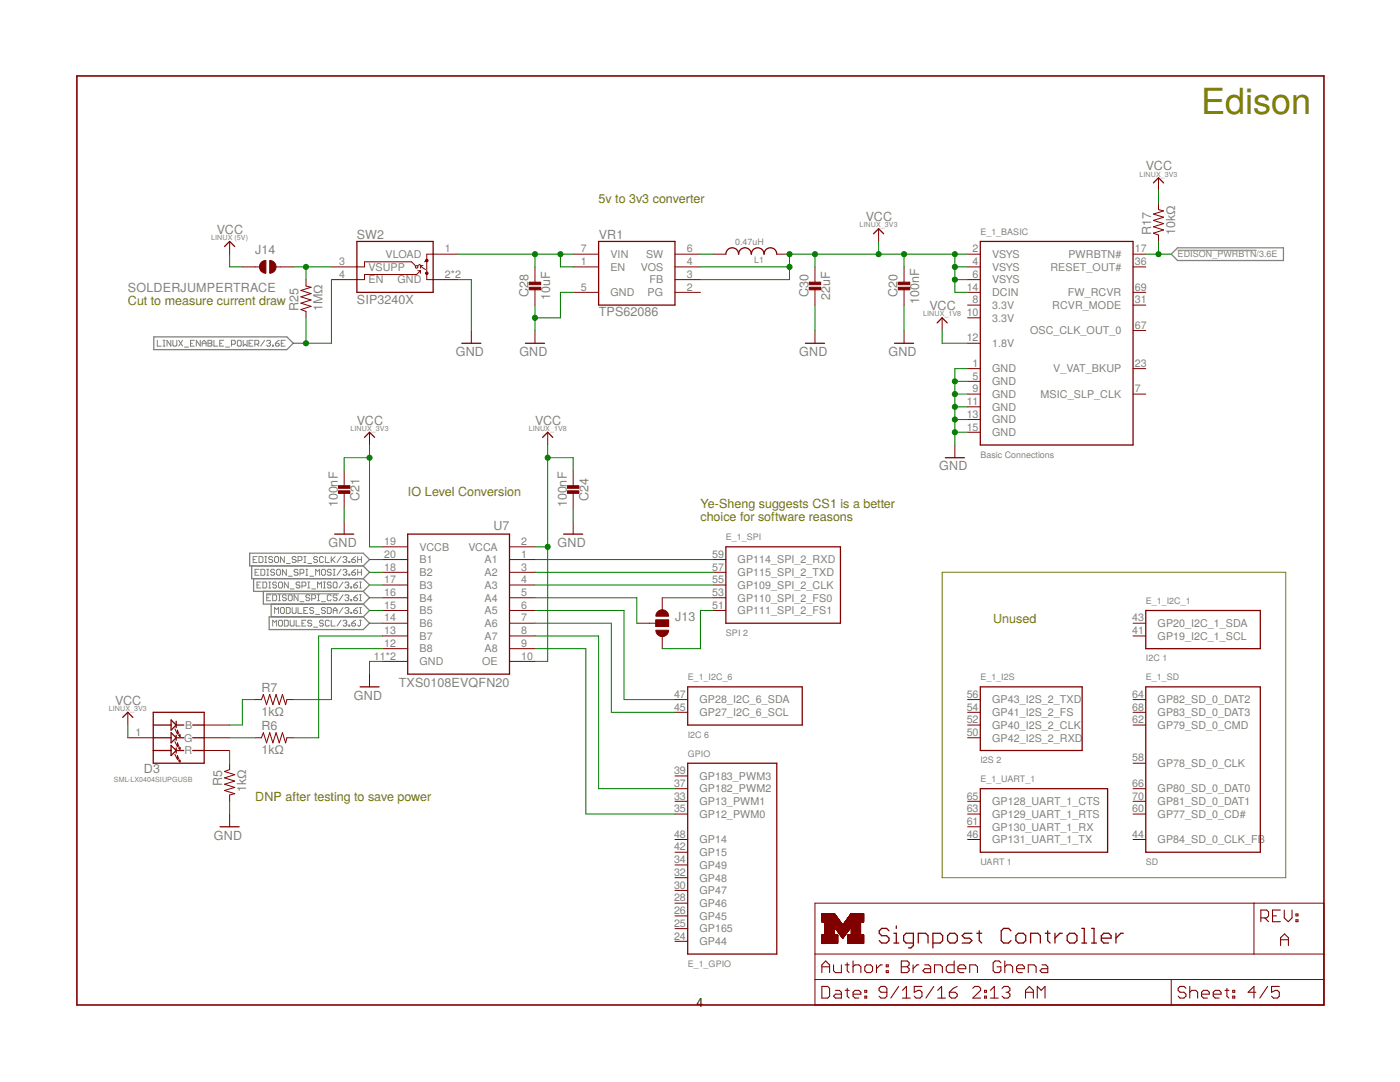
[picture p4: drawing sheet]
<svg xmlns="http://www.w3.org/2000/svg" width="279mm" height="216mm" viewBox="0 0 279 216" stroke-linecap="round" stroke-linejoin="round" font-family="sans-serif">
<path d="M188 114.2h68.6v60.9h-68.6z" fill="none" stroke="#808000" stroke-width=".2"/>
<path d="M233.7 50.7l1.3-1.3h21.1v2.6h-21.1zM30.7 67.2h26.6l1.2 1.3-1.2 1.3h-26.6zM49.8 110.4h22.7l1.2 1.3-1.2 1.2h-22.7zM50.2 112.9v2.6h22.3M50.6 115.5v2.5h21.9M52.6 118v2.5h19.9M72.5 112.9l1.2 1.3-1.2 1.3M72.5 118l1.2 1.3-1.2 1.2M72.5 115.5l1.2 1.2-1.2 1.3M53.7 123.1h18.8l1.2 1.3-1.2 1.2h-18.8zM54.1 120.5v2.6M72.5 120.5l1.2 1.3-1.2 1.3" fill="none" stroke="#808080" stroke-width=".25"/>
<g fill="none" stroke="#808080" stroke-width=".2">
<path d="M235 49.9h15.8M31.4 67.9v1.2h.8M32.6 69.1h.3M32.6 67.9h.3M32.7 67.9v1.2M34.1 67.9v1.2l-.8-1.2v1.2M34.5 67.9v1l.2 .2h.4l.2-.2v-1M35.7 67.9l.7 1.2M36.4 67.9l-.7 1.2M36.8 69.3h.8M38 68.5h.4M38.8 67.9h-.8v1.2h.8"/>
<path d="M40 67.9v1.2l-.8-1.2v1.2M40.3 68.5h.8M40.3 69.1v-.8l.4-.4 .4 .4v.8M41.5 67.9h.6l.2 .2-.2 .4 .2 .4-.2 .2h-.6zM41.5 68.5h.6M42.7 67.9v1.2h.8M43.9 68.5h.3M44.6 67.9h-.7v1.2h.7M45 69.3h.8M46.2 68.7h.6l.2-.2v-.4l-.2-.2h-.6v1.2M47.4 68.1l.2-.2h.3l.2 .2v.8l-.2 .2h-.3l-.2-.2zM48.5 67.9v1.2l.4-.4 .4 .4v-1.2"/>
<path d="M49.7 68.5h.4M50.5 67.9h-.8v1.2h.8M50.9 68.7h.6l.1-.2v-.4l-.1-.2h-.6v1.2M51.3 68.7l.3 .4M52.8 67.9l-.8 1.2M53.2 68.1l.2-.2h.4l.2 .2-.2 .4M53.6 68.5h.2M53.8 68.5l.2 .2-.2 .4h-.4l-.2-.2M54.4 68.9h.2v.2h-.2zM55 68.5h.5l.2 .4-.2 .2h-.3l-.2-.2zM55.7 67.9l-.7 .6M56.1 68.5h.4"/>
<path d="M56.9 67.9h-.8v1.2h.8M50.5 111.7h.4M50.9 114.2h.4M51.3 111.1h-.8v1.1h.8M51.3 116.7h.4M51.7 113.6h-.8v1.2h.8M51.7 111.1h.6l.2 .2v.7l-.2 .2h-.6zM52.1 113.6h.6l.2 .2v.8l-.2 .2h-.6zM52.1 116.1h-.8v1.2h.8M52.5 116.1h.5l.2 .3v.7l-.2 .2h-.5zM52.9 111.1h.3M52.9 112.2h.3"/>
<path d="M53 111.1v1.1M53.2 118.5h14.4M53.2 113.6h.4M53.2 114.8h.4M53.2 119.3h.4M53.4 113.6v1.2M53.6 116.1h.4M53.6 117.3h.4M53.8 116.1v1.2M54 118.7h-.8v1.2h.8M54.4 118.7h.6l.2 .2v.8l-.2 .2h-.6zM54.4 111.3l-.2-.2h-.4l-.2 .4 .2 .2h.4l.2 .3-.2 .2h-.4l-.2-.2"/>
<path d="M54.8 113.8l-.2-.2h-.4l-.2 .2 .2 .4h.4l.2 .2-.2 .4h-.4l-.2-.2M55 111.1h.4l.2 .2v.7l-.2 .2h-.4l-.2-.2v-.7zM55.2 116.4l-.2-.3h-.4l-.2 .4 .2 .2h.4l.2 .4-.2 .2h-.4l-.2-.2M55.4 113.6h.4l.2 .2v.8l-.2 .2h-.4l-.2-.2v-.8zM55.6 118.7h.4M55.6 119.9h.4M55.8 116.1h.4l.2 .3v.7l-.2 .2h-.4l-.2-.2v-.7zM55.8 118.7v1.2M56.7 111.1v1.1l-.7-1.1v1.1M57.1 113.6v1.2l-.7-1.2v1.2M57.1 118.9l-.2-.2h-.3l-.2 .4 .2 .2h.3l.2 .4-.2 .2h-.3l-.2-.2M57.1 112.4h.8"/>
<path d="M57.5 115h.8M57.5 116.1v1.2l-.8-1.2v1.2M57.7 118.7h.4l.2 .2v.8l-.2 .2h-.4l-.2-.2v-.8zM57.9 117.5h.8M59.1 111.3l-.2-.2h-.4l-.2 .4 .2 .2h.4l.2 .3-.2 .2h-.4l-.2-.2M59.5 113.8l-.2-.2h-.4l-.2 .2 .2 .4h.4l.2 .2-.2 .4h-.4l-.2-.2M59.5 118.7v1.2l-.8-1.2v1.2M59.5 111.8h.6l.2-.1v-.4l-.2-.2h-.6v1.1M59.9 116.4l-.2-.3h-.4l-.2 .4 .2 .2h.4l.2 .4-.2 .2h-.4l-.2-.2M59.9 114.4h.6l.1-.2v-.4l-.1-.2h-.6v1.2M60.3 116.9h.6l.1-.2v-.3l-.1-.3h-.6v1.2M60.6 111.1h.4"/>
<path d="M60.6 112.2h.4M60.9 111.1v1.1M61 113.6h.4M61 114.8h.4M61.2 113.6v1.2M61.4 112.4h.8M61.4 116.1h.4M61.4 117.3h.4M61.6 116.1v1.2M61.8 115h.8M61.8 118.9l-.2-.2h-.4l-.2 .4 .2 .2h.4l.2 .4-.2 .2h-.4l-.2-.2M62.2 119.5h.6l.2-.2v-.4l-.2-.2h-.6v1.2"/>
<path d="M62.2 117.5h.8M63 114.8v-1.2l.4 .4 .4-.4v1.2M63.4 117.3v-1.2l.4 .4 .4-.4v1.2M63.4 111.3l-.2-.2h-.4l-.2 .2 .2 .4h.4l.2 .1-.2 .4h-.4l-.2-.2M63.4 118.7h.4M63.4 119.9h.4M63.6 118.7v1.2M64.3 113.6h.4l.2 .2v.8l-.2 .2h-.4l-.1-.2v-.8zM64.5 111.3l-.2-.2h-.3l-.2 .2v.7l.2 .2h.3l.2-.2M64.5 116.1h.4M64.5 117.3h.4M64.7 116.1v1.2"/>
<path d="M64.9 111.1v1.1h.8M66.1 113.8l-.2-.2h-.4l-.2 .4 .2 .2h.4l.2 .4-.2 .2h-.4l-.2-.2M66.1 116.4l-.2-.3h-.4l-.2 .4 .2 .2h.4l.2 .4-.2 .2h-.4l-.2-.2M66.1 118.9l-.2-.2h-.4l-.2 .2v.8l.2 .2h.4l.2-.2M66.1 111.1v1.1M66.3 111.7l.6 .5M66.5 113.6h.4M66.5 114.8h.4M66.7 113.6v1.2M66.7 116.1h.4l.2 .3v.7l-.2 .2h-.4l-.2-.2v-.7zM66.9 111.1l-.8 .7M67.3 118.9l-.2-.2h-.4l-.2 .4 .2 .2h.4l.2 .4-.2 .2h-.4l-.2-.2"/>
<path d="M68.1 113.6l-.8 1.2M68.1 111.1l-.8 1.1M68.5 113.8l.1-.2h.4l.2 .2-.2 .4M68.5 111.3l.1-.2h.4l.2 .2-.2 .4M68.5 118.7l-.8 1.2M68.5 116.1l-.8 1.2M68.8 114.2h.2M68.8 116.4l.2-.3h.4l.2 .3-.2 .3M68.8 118.9l.2-.2h.4l.2 .2-.2 .4M68.8 111.7h.2M69 114.2l.2 .2-.2 .4h-.4l-.1-.2M69 111.7l.2 .1-.2 .4h-.4l-.1-.2"/>
<path d="M69.2 119.3h.2M69.2 116.7h.2M69.4 116.7l.2 .2-.2 .4h-.4l-.2-.2M69.4 119.3l.2 .2-.2 .4h-.4l-.2-.2M69.6 114.6h.2v.2h-.2zM69.6 112h.2v.2h-.2zM70 117.1h.2v.2h-.2zM70 119.7h.2v.2h-.2zM70.2 114.2h.6l.2 .4-.2 .2h-.4l-.2-.2zM70.2 111.7h.6l.2 .3-.2 .2h-.4l-.2-.2zM70.6 116.7h.6l.2 .4-.2 .2h-.4l-.2-.2zM70.6 119.3h.6l.2 .4-.2 .2h-.4l-.2-.2z"/>
<path d="M71 113.6l-.8 .6M71 111.1l-.8 .6M71.4 114.2h.7M71.4 111.1v1.1M71.4 113.6v1.2M71.4 118.7l-.8 .6M71.4 111.7h.7M71.4 116.1l-.8 .6M71.8 118.7h.3M71.8 119.9h.3M71.8 116.1h.3M71.8 117.3h.3"/>
<path d="M71.9 116.1v1.2M71.9 118.7v1.2M72.1 111.1v1.1M72.1 113.6v1.2M54.4 124.9v-1.1l.4 .4 .4-.4v1.1M54.8 122.4v-1.2l.4 .4 .4-.4v1.2M55.6 124l.2-.2h.4l.2 .2v.7l-.2 .2h-.4l-.2-.2zM56 121.4l.2-.2h.4l.1 .2v.8l-.1 .2h-.4l-.2-.2zM56.7 123.8h.6l.2 .2v.7l-.2 .2h-.6zM57.1 121.2h.6l.2 .2v.8l-.2 .2h-.6zM57.9 123.8v.9l.2 .2h.4l.2-.2v-.9M58.3 121.2v1l.2 .2h.4l.2-.2v-1"/>
<path d="M59.1 123.8v1.1h.8M59.5 121.2v1.2h.8M59.9 120.1h.7M60.3 124.4h.3M60.6 121.8h.4M61 123.8h-.7v1.1h.7M61.4 121.2h-.8v1.2h.8M62.2 124l-.2-.2h-.4l-.2 .2 .2 .4h.4l.2 .1-.2 .4h-.4l-.2-.2M62.6 121.4l-.2-.2h-.4l-.2 .2 .2 .4h.4l.2 .2-.2 .4h-.4l-.2-.2M62.6 125.1h.8M63 122.6h.8M64.2 120.1h.7"/>
<path d="M64.5 124l-.2-.2h-.3l-.2 .2 .2 .4h.3l.2 .1-.2 .4h-.3l-.2-.2M64.9 121.4l-.2-.2h-.4l-.1 .2 .1 .4h.4l.2 .2-.2 .4h-.4l-.1-.2M65.3 121.2h.6l.2 .2v.8l-.2 .2h-.6zM65.7 124l-.2-.2h-.4l-.2 .2v.7l.2 .2h.4l.2-.2M66.1 123.8v1.1h.8M66.5 121.8h.8M66.5 122.4v-.8l.4-.4 .4 .4v.8M68.1 123.8l-.8 1.1M68.5 124l.1-.2h.4l.2 .2-.2 .4M68.5 121.2l-.8 1.2M68.8 121.4l.2-.2h.4l.2 .2-.2 .4M68.8 124.4h.2"/>
<path d="M69 124.4l.2 .1-.2 .4h-.4l-.1-.2M69.2 121.8h.2M69.4 121.8l.2 .2-.2 .4h-.4l-.2-.2M69.6 124.7h.2v.2h-.2zM70 122.2h.2v.2h-.2zM70.2 124.4h.6l.2 .3-.2 .2h-.4l-.2-.2zM70.6 121.8h.6l.2 .4-.2 .2h-.4l-.2-.2zM71 123.8l-.8 .6M71.4 121.2l-.8 .6M71.8 121.2h.3M71.8 122.4h.3M71.8 123.8h.3"/>
<path d="M71.9 121.2v1.2M71.9 123.8v.9l-.1 .2-.4-.2"/>
</g>
<path d="M15.3 15.2h248.9v185.3h-248.9z" fill="none" stroke="#800000" stroke-width=".32"/>
<g fill="none" stroke="#800000" stroke-width=".2">
<path d="M231.2 35.5v2.5M45.8 48.2v2.5M48.4 53.3h3.4M55.1 53.3h3.4M61.1 55.8v1.3l1 .2-2.1 .7 2.1 .6-2.1 .6 2.1 .7-2.1 .6 2.1 .6-2.1 .7 1.1 .3v1.3M82.9 53l-.8-.8h-9.4v1.1h-6.6M83.4 54h.5M83.9 52.7l-.5 .3M83.9 53l1 .8M83.9 54l-.8 .8h-10.4v1h-6.6M83.9 53v.5M83.9 54v.5"/>
<path d="M83.9 53h.5M85.2 54.8v1h6.3M85.2 52l-.5 .2M91.5 50.7h-6.3v3.6M106.8 53.3v3M106.8 57.6v3.3M114.4 50.7h5.1M114.4 53.3h5.1M114.4 58.3h5.1M134.7 50.7h5.1M134.7 53.3h5.1M134.7 55.8h5.1"/>
<path d="M134.7 58.3h5.1M142.3 50.7h2.6M155 50.7h2.6M162.6 53.3v3M162.6 57.6v3.3M175.3 45.6v2.6M180.4 53.3v3M180.4 57.6v3.3M193.1 50.7h2.5M193.1 53.3h2.5M193.1 55.8h2.5M193.1 58.3h2.5"/>
<path d="M226.1 50.7h2.6M226.1 53.3h2.6M226.1 58.3h2.6M231.2 40.6v1.2l1 .3-2 .6 2 .6-2 .7 2 .6-2 .7 2 .6-2 .6 1 .4v1.3M94.1 66v2.5M106.8 66v2.5M162.6 66v2.5M180.4 66v2.5M188 63.4v2.6M193.1 60.9h2.5M193.1 68.5h2.5M193.1 73.6h2.5"/>
<path d="M193.1 63.4h2.5M193.1 76.1h2.5M193.1 78.6h2.5M226.1 60.9h2.6M226.1 73.6h2.6M226.1 78.6h2.6M226.1 66h2.6M68.7 93.9v3.3M68.7 98.4v3.1M73.7 86.3v2.5M109.3 86.3v2.5M114.4 93.9v3.3"/>
<path d="M114.4 98.4v3.1M190.6 88.8v2.5M193.1 81.2h2.5M193.1 83.7h2.5M193.1 86.3h2.5M68.7 104v2.6M76.3 119.3h5.1M76.3 116.7h5.1M76.3 114.2h5.1M76.3 111.7h5.1M76.3 109.1h5.1M101.7 119.3h5.1"/>
<path d="M101.7 116.7h5.1M101.7 114.2h5.1M101.7 111.7h5.1M101.7 109.1h5.1M114.4 104v2.6M132.2 119.3v2.5M142.3 119.3h2.6M142.3 116.7h2.6M142.3 114.2h2.6M142.3 111.7h2.6M50.9 139.6h1.3l.4-1 .6 2 .6-2 .7 2 .6-2 .6 2 .7-2 .6 2 .3-1h1.2M73.7 134.5v2.6"/>
<path d="M76.3 126.9h5.1M76.3 124.4h5.1M76.3 121.8h5.1M76.3 132h5.1M76.3 129.4h5.1M101.7 126.9h5.1M101.7 124.4h5.1M101.7 121.8h5.1M101.7 132h5.1M101.7 129.4h5.1M127.1 124.4h3.8M130.9 123.7h2.5v1.3h-2.5z"/>
<path d="M132.2 126.9v2.5M134.7 139.6h2.5M142.3 121.8h2.6M193.1 139.6h2.5M226.1 139.6h2.6M226.1 126.9h2.6M226.1 124.4h2.6M25.5 147.2h5.1M25.5 142.1v2.6M34.9 145.4l.5 1.1v-.8l.5 1.3M34.9 148l.5 1v-.8l.5 1.3M34.9 150.5l.5 1v-.7l.5 1.2"/>
<path d="M35.6 146.7l.3 .3M35.6 149.2l.3 .3M35.6 151.8l.3 .2M36 146.6l-.1 .4M36 149.1l-.1 .4M36 151.7l-.1 .3M40.7 147.2h5.1M40.7 144.7h5.1M40.7 149.8h5.1M45.8 152.3v1.3l-1 .3 2 .7-2 .6 2 .7-2 .6 2 .6-2 .6 2 .7-1 .2v1.3M50.9 147.2h1.3l.4-1 .6 2 .6-2 .7 2 .6-2 .6 2 .7-2 .6 2 .3-1h1.2M134.7 159.9h2.5"/>
<path d="M134.7 157.4h2.5M134.7 154.8h2.5M134.7 142.1h2.5M193.1 159.9h2.5M193.1 142.1h2.5M193.1 147.2h2.5M193.1 144.7h2.5M226.1 159.9h2.6M226.1 157.4h2.6M226.1 142.1h2.6M226.1 144.7h2.6M226.1 152.3h2.6"/>
<path d="M45.8 162.4v2.6M134.7 177.7h2.5M134.7 175.1h2.5M134.7 172.6h2.5M134.7 170.1h2.5M134.7 167.5h2.5M134.7 162.4h2.5M193.1 167.5h2.5M193.1 162.4h2.5M193.1 165h2.5M226.1 167.5h2.6M226.1 162.4h2.6"/>
<path d="M134.7 180.2h2.5M134.7 187.8h2.5M134.7 185.3h2.5M134.7 182.8h2.5M162.6 180.2h101.6v20.3h-101.6zM162.6 195.5h101.6M162.6 190.4h101.6M164 188.2h3.2M164 188.1h3.2M164 188h3.2M164 187.9h3.2M164 187.8h3.2"/>
<path d="M164 187.7h3.2M164 187.6h3.2M164 187.5h3.2M164 187.4h3.2M164 187.3h3.2M164 187.2h3.2M164 187.1h3.2M164 187h3.2M164 186.9h3.2M164 186.8h3.2M164 186.7h3.2M164 186.6h3.2"/>
<path d="M164 183.9l3.7 .1M164 183.9h3.7M164 183.8l3.7 .1M164 183.8h3.6M164 183.7l3.6 .1M164 183.7h3.6M164 183.6l3.5 .1M164 183.6h3.5M164 183.5l3.4 .1M164 183.5h3.4M164 183.4h3.3M164 183.3h3.3"/>
<path d="M164 183.2l3.2 .1M164 183.2h3.2M164 183.1l3.2 .1M164 183.1h3.1M164 183l3.1 .1M164 183h3.1M164 182.9l3 .1M164 182.9h3M164 182.8l3 .1M164 182.8h2.9M164 182.7h2.9M164 182.6l2.8 .1"/>
<path d="M164 182.6h2.8M164 182.5l2.7 .1M164 182.5h2.7M164 182.4l2.7 .1M164 182.4h2.6M164 182.3h2.5M164 188.3h.7M164.6 186.5h1.9M164.6 186.4h1.9M164.6 184h3.2M164.7 186.3h1.8M164.7 186.2h1.8"/>
<path d="M164.7 186.1h1.8M164.7 186h1.8M164.7 185.9h1.8M164.7 185.8h1.8M164.7 185.7h1.8M164.7 185.6h1.8M164.7 185.5h1.8M164.7 185.4h1.8M164.7 185.3h1.8M164.7 185.2h1.8M164.7 185.1h1.8M164.7 185h1.8"/>
<path d="M164.7 184.9h7M164.7 184.8h7M164.7 184.7h7M164.7 184.6h7M164.7 184.5l7 .1M164.7 184.5h3.4M164.7 184.4l3.4 .1M164.7 184.4h3.4M164.7 184.3h3.3M164.7 184.2l3.3 .1M164.7 184.2h3.2M164.7 184.1l3.2 .1"/>
<path d="M164.7 184.1h3.2M164.7 184l3.1 .1M166.5 185.1h-1.8M166.6 185h3.2M166.7 185.1h3M166.7 185.2h3M166.8 185.3h2.8M166.8 185.4h2.7M166.9 185.4h2.6M166.9 185.5h2.6M167 185.6h2.4M167.1 185.7h2.2"/>
<path d="M167.1 185.8h2.1M167.2 185.8h2M167.2 186.6l-3.2 .1M167.2 185.9h2M167.2 185.9h1.9M167.3 186h1.8M167.3 186.1h1.7M167.4 186.1h1.6M167.4 186.2h1.6M167.5 186.2h1.4M167.5 186.3h1.4M167.5 186.3h1.3"/>
<path d="M167.6 186.4h1.2M167.7 186.6h1M167.8 186.7h.8M167.9 186.8h.6M167.9 186.9h.6M168 186.9h.4M168 187h.4M168.1 187.1h.2M168.1 187.2h.1M168.3 184.5h3.4M168.3 187.1h-.2M168.3 184.4h3.4"/>
<path d="M168.3 187h-.3M168.4 184.4h3.3M168.4 184.3h3.3M168.5 184.2h3.2M168.5 184.1h3.2M168.6 184.1h3.1M168.6 186.6h-.9M168.7 184h3.7M168.7 183.9h3.7M168.7 186.5l-1 .1M168.7 186.5h-1.1M168.8 183.8h3.6"/>
<path d="M168.8 183.7h3.6M168.9 183.7h3.5M168.9 183.6h3.5M169 183.5h3.4M169 183.4h3.4M169.1 183.4h3.3M169.1 183.3h3.3M169.2 183.3h3.2M169.2 183.2h3.2M169.2 188.2h3.2M169.2 188.1h3.2M169.2 188h3.2"/>
<path d="M169.2 187.9h3.2M169.2 187.8h3.2M169.2 187.7h3.2M169.2 187.6h3.2M169.2 187.5h3.2M169.2 187.4h3.2M169.2 187.3h3.2M169.2 187.2h3.2M169.2 187.1h3.2M169.2 187h3.2M169.2 186.9h3.2M169.2 186.8h3.2"/>
<path d="M169.2 186.7h3.2M169.2 186.6h3.2M169.3 183.1h3.1M169.3 185.7l-2.2 .1M169.3 183h3.1M169.4 183h3M169.4 182.9h3M169.4 185.5l-2.4 .1M169.5 182.8h2.9M169.5 182.7h2.9M169.6 182.7h2.8M169.6 182.6h2.8"/>
<path d="M169.7 182.5h2.7M169.8 185.1h-3.2M169.8 182.4h2.6M169.8 185v.1M169.8 185h-3.2M169.8 182.3h2.6M169.9 186.5v.1M169.9 186.5h1.8M169.9 186.4h1.8M169.9 186.3h1.8M169.9 186.2h1.8M169.9 186.1h1.8"/>
<path d="M169.9 186h1.8M169.9 185.9h1.8M169.9 185.8h1.8M169.9 185.7h1.8M169.9 185.6h1.8M169.9 185.5h1.8M169.9 185.4h1.8M169.9 185.3h1.8M169.9 185.2h1.8M169.9 185.1h1.8M169.9 185h1.8M171.8 184h-3.2"/>
<path d="M233.7 195.5v5M250.3 180.2v10.2"/>
<circle cx="83.1" cy="53.3" r=".25"/>
</g>
<g fill="none" stroke="#800000" stroke-width=".21">
<path d="M164 194.1v-1.6l.8-.8 .8 .8v1.6M164 196.8h1.2l.4 .4v1.6l-.4 .4h-1.2zM164 192.9h1.6M166.3 192.5v1.2l.4 .4h1.2v-1.6M166.7 197.6h.8l.4 .4v1.2h-1.2l-.4-.4 .4-.4h1.2M168.7 197.6h.8M168.7 192.5h.8M169.1 192.1v1.6l.4 .4M169.1 197.2v1.6l.4 .4M170.2 198.4h1.6v-.4l-.4-.4h-.8l-.4 .4v.8l.4 .4h.8M170.2 191.7v2.4M170.2 192.9l.4-.4h.8l.4 .4v1.2"/>
<path d="M172.6 198.8h.4v.4h-.4zM172.6 197.6h.4v.4h-.4zM173 192.5h.8l.3 .4v.8l-.3 .4h-.8l-.4-.4v-.8zM174.9 192.5v1.6M176.1 192.5h-.4l-.8 .8M176.9 192.5h.4v.4h-.4zM176.9 193.7h.4v.4h-.4zM177 198h-1.2l-.4-.4v-.4l.4-.4h.8l.4 .4v1.6l-.4 .4h-.8l-.4-.4M179.3 196.8l-1.5 2.4M179.9 192.9h1.2M179.9 191.7h1.2l.3 .4v.4l-.3 .4 .3 .4v.4l-.3 .4h-1.2zM180.1 199.2h1.6"/>
<path d="M180.1 197.6l.8-.8v2.4M182.2 192.5v1.6M183.4 192.5h-.4l-.8 .8M184 196.8h-1.5v1.2l.7-.4h.4l.4 .4v.8l-.4 .4h-.8l-.3-.4M184.6 192.5h.7l.4 .4v1.2h-1.1l-.4-.4 .4-.4h1.1M186.4 196.8l-1.6 2.4M186.5 194.1v-1.6h1.2l.4 .4v1.2M187.1 199.2h1.6M187.1 197.6l.8-.8v2.4M189.5 198h1.1l.4 .4v.4l-.4 .4h-.7l-.4-.4zM190.4 191.7v2.4h-1.2l-.4-.4v-.8l.4-.4h1.2M191 196.8l-.8 .4-.7 .8"/>
<path d="M191.2 193.3h1.5v-.4l-.3-.4h-.8l-.4 .4v.8l.4 .4h.8M193.5 194.1v-1.6h1.2l.4 .4v1.2M194.1 197.2l.4-.4h.8l.4 .4v.4l-1.6 1.6h1.6M196.5 198.8h.4v.4h-.4zM196.5 197.6h.4v.4h-.4zM197.7 199.2h1.5M197.7 197.6l.7-.8v2.4M199.7 192.1l-.3-.4h-.8l-.4 .4v1.6l.4 .4h.8l.3-.4v-.8h-.7M200 197.2l.4-.4h.8l.3 .4v.4l-.3 .4M200.5 192.9l.4-.4h.8l.4 .4v1.2M200.5 191.7v2.4M200.8 198h.4"/>
<path d="M201.2 198l.3 .4v.4l-.3 .4h-.8l-.4-.4M202.9 193.3h1.5v-.4l-.4-.4h-.7l-.4 .4v.8l.4 .4h.7M204.7 198h1.5M204.7 199.2v-1.6l.7-.8 .8 .8v1.6M205.2 194.1v-1.6h1.2l.4 .4v1.2M207 199.2v-2.4l.8 .8 .8-.8v2.4M207.9 192.5h.8l.4 .4v1.2h-1.2l-.3-.4 .3-.4h1.2M236.7 197.2l-.4-.4h-.8l-.4 .4v.4l.4 .4h.8l.4 .4v.4l-.4 .4h-.8l-.4-.4M237.4 198l.4-.4h.8l.4 .4v1.2M237.4 196.8v2.4M239.8 198.4h1.5v-.4l-.3-.4h-.8l-.4 .4v.8l.4 .4h.8M242.1 198.4h1.6v-.4l-.4-.4h-.8l-.4 .4v.8l.4 .4h.8"/>
<path d="M244.5 197.6h.8M244.9 197.2v1.6l.4 .4M246 198.8h.4v.4h-.4zM246 197.6h.4v.4h-.4zM250.6 198h-1.5l1.2-1.2v2.4M251.6 183.2h1.2l.4-.4v-.8l-.4-.4h-1.2v2.3M252.4 183.2l.8 .7M253 196.8l-1.6 2.4M254 182.8h.7M255.3 196.8h-1.5v1.2l.8-.4h.3l.4 .4v.8l-.4 .4h-.8l-.3-.4M255.5 181.6h-1.5v2.3h1.5M255.6 188.7v-1.6l.7-.7 .8 .7v1.6"/>
<path d="M255.6 187.5h1.5M256.3 181.6v1.6l.8 .7 .8-.7v-1.6M258.6 183.5h.4v.4h-.4zM258.6 182.4h.4v.4h-.4z"/>
</g>
<g fill="none" stroke="#800000" stroke-width=".25">
<path d="M230.2 36.5l1-1 1 1M44.8 49.2l1-1 1 1M71.2 48.2h15.2v10.1h-15.2zM119.5 48.2h15.2v12.7h-15.2zM144.9 50.7a1.27 1.27 0 0 1 1.2-1.3 1.27 1.27 0 0 1 1.3 1.3 1.27 1.27 0 0 1 1.3-1.3 1.27 1.27 0 0 1 1.2 1.3 1.27 1.27 0 0 1 1.3-1.3 1.27 1.27 0 0 1 1.3 1.3 1.27 1.27 0 0 1 1.3-1.3 1.27 1.27 0 0 1 1.2 1.3M174.3 46.7l1-1.1 1.1 1.1M195.6 48.2h30.5v40.6h-30.5zM92.2 68.5h3.8M104.9 68.5h3.8M160.7 68.5h3.8M178.5 68.5h3.8M187 64.4l1-1 1 1"/>
<path d="M72.7 87.3l1-1 1.1 1M108.3 87.3l1-1 1 1M188.7 91.3h3.8M66.8 106.6h3.8M81.4 106.6h20.3v27.9h-20.3zM112.5 106.6h3.8M144.9 109.1h22.8v15.3h-22.8zM71.9 137.1h3.7M137.2 137.1h22.9v7.6h-22.9zM195.6 137.1h20.4v12.7h-20.4zM228.7 137.1h22.8v33h-22.8zM228.7 121.8h22.8v7.6h-22.8z"/>
<path d="M24.5 143.2l1-1.1 1 1.1M30.6 142.1h10.1v10.2h-10.1zM30.6 144.7h3.5M30.6 149.8h3.5M30.6 147.2h3.5M34.1 143.7l1.1 1-1.1 1zM34.1 146.2l1.1 1-1.1 1zM34.1 148.7l1.1 1.1-1.1 1zM35.2 144.7h1.5M35.2 149.8h1.5M35.2 143.9v1.3M35.2 146.7v1"/>
<path d="M35.2 149.2v1.1M35.4 147.2h1.3M38.5 144.7h2.2M38.5 149.8h2.2M38.5 147.2h2.2M137.2 152.3h17.8v38.1h-17.8zM195.6 157.4h25.4v12.7h-25.4zM43.9 165h3.8M177.4 185.7l-.5-.4h-.9l-.5 .4v.5l.5 .5h.9l.5 .5v.5l-.5 .5h-.9l-.5-.5M178.4 188.2h1M178.4 186.2h.5v2M178.9 184.8v.5"/>
<path d="M182.3 188.2h-1.5l-.5-.5v-1l.5-.5h1.5v2.5l-.5 .4h-.5M183.3 188.2v-2h1.4l.5 .5v1.5M186.2 188.2h1.4l.5-.5v-1l-.5-.5h-1.4v2.9M189.1 186.7l.5-.5h1l.5 .5v1l-.5 .5h-1l-.5-.5zM194 186.2h-1.5l-.5 .5 .5 .5h1l.5 .5-.5 .5h-1.5M194.9 186.2h1M195.4 185.7v2l.5 .5M201.8 185.7l-.5-.4h-1l-.5 .4v2l.5 .5h1l.5-.5M202.7 186.7l.5-.5h1l.5 .5v1l-.5 .5h-1l-.5-.5zM205.7 188.2v-2h1.4l.5 .5v1.5M208.6 186.2h1M209.1 185.7v2l.5 .5"/>
<path d="M210.5 186.2v2M212 186.2h-.5l-1 1M213 186.7l.5-.5h.9l.5 .5v1l-.5 .5h-.9l-.5-.5zM215.9 185.3h.5v2.9M215.9 188.2h1M217.8 185.3h.5v2.9M217.8 188.2h1M219.8 187.2h1.9v-.5l-.4-.5h-1l-.5 .5v1l.5 .5h1M222.7 186.2v2M224.2 186.2h-.5l-1 1"/>
</g>
<g fill="#800000" stroke="#800000" stroke-width=".2">
<path d="M130.9 125.8h2.5a1.27 1.27 0 0 1-1.2 1.2 1.27 1.27 0 0 1-1.3-1.2z" fill-rule="evenodd"/>
<path d="M131.3 122a1.26 1.26 0 0 1 1.4-.2 1.26 1.26 0 0 1 .7 1.2h-2.5l.1-.5z" fill-rule="evenodd"/>
<path d="M53.8 52a1.27 1.27 0 0 1 1.3 1.3 1.27 1.27 0 0 1-1.3 1.2z" fill-rule="evenodd"/>
<path d="M52.1 52.4l.5-.4h.5v2.5a1.27 1.27 0 0 1-1.2-.7 1.27 1.27 0 0 1 .2-1.4z" fill-rule="evenodd"/>
<circle cx="85.2" cy="54.5" r=".25"/>
<circle cx="85.2" cy="52" r=".25"/>
</g>
<g fill="#800000" stroke="#800000" stroke-width=".2">
<path d="M105.6 56.3h2.3v.5h-2.3z"/>
<path d="M105.6 57.3h2.3v.5h-2.3z"/>
<path d="M161.5 56.3h2.3v.5h-2.3z"/>
<path d="M161.5 57.3h2.3v.5h-2.3z"/>
<path d="M179.3 56.3h2.3v.5h-2.3z"/>
<path d="M179.3 57.3h2.3v.5h-2.3z"/>
<path d="M67.5 97.9h2.3v.5h-2.3z"/>
<path d="M67.5 96.9h2.3v.5h-2.3z"/>
<path d="M113.2 97.9h2.3v.5h-2.3z"/>
<path d="M113.2 96.9h2.3v.5h-2.3z"/>
<path d="M130.9 123.7h2.5v1.3h-2.5z"/>
</g>
<g fill="none" stroke="#008000" stroke-width=".2">
<path d="M231.2 38v2.6M45.8 50.7v2.6h2.6M58.5 53.3h7.6M61.1 53.3v2.5M66.1 55.8v12.7h-7.6M91.5 55.8h2.6v10.2M91.5 50.7h22.9M106.8 50.7v2.6M111.8 50.7v2.6h2.6M114.4 58.3h-2.6v5.1h-5M139.8 50.7h2.5M139.8 53.3h17.8"/>
<path d="M162.6 50.7v2.6M175.3 48.2v2.5M180.4 50.7v2.6M190.6 55.8h2.5M190.6 50.7v7.6h2.5M190.6 53.3h2.5M193.1 50.7h-35.5v5.1h-17.8M228.7 50.7h5M231.2 48.2v2.5M61.1 63.4v5.1M106.8 60.9v5.1M162.6 60.9v5.1"/>
<path d="M180.4 60.9v5.1M188 66v2.5h5.1M190.6 76.1h2.5M190.6 78.6h2.5M193.1 73.6h-2.5v15.2M73.7 88.8v20.3h2.6M73.7 91.3h-5v2.6M109.3 91.3h5.1v2.6M109.3 88.8v43.2h-2.5M190.6 81.2h2.5M190.6 83.7h2.5M190.6 86.3h2.5"/>
<path d="M68.7 101.5v2.5M73.7 116.7h2.6M73.7 114.2h2.6M73.7 111.7h2.6M73.7 119.3h2.6M106.8 109.1h2.5M106.8 116.7h35.5M106.8 114.2h35.5M106.8 111.7h35.5M106.8 119.3h20.3v5.1M114.4 101.5v2.5M132.2 119.3h10.1"/>
<path d="M50.9 139.6h-2.5v5.1h-2.6M73.7 121.8h2.6M73.7 124.4h2.6M76.3 132h-2.6v2.5M76.3 129.4h-10.2v10.2h-7.6M76.3 126.9h-12.7v20.3h-5.1M106.8 121.8h17.7v17.8h10.2M106.8 124.4h15.2v17.7h12.7M106.8 126.9h12.7v30.5h15.2M106.8 129.4h10.1v33h17.8M142.3 121.8h-2.5v7.6h-7.6M25.5 144.7v2.5"/>
<path d="M45.8 149.8v2.5M45.8 159.9v2.5M45.8 147.2h5.1"/>
</g>
<g fill="#008000" stroke="#008000" stroke-width=".2">
<circle cx="73.7" cy="91.3" r=".51"/>
<circle cx="190.6" cy="53.3" r=".51"/>
<circle cx="190.6" cy="55.8" r=".51"/>
<circle cx="190.6" cy="50.7" r=".51"/>
<circle cx="157.6" cy="50.7" r=".51"/>
<circle cx="175.3" cy="50.7" r=".51"/>
<circle cx="157.6" cy="53.3" r=".51"/>
<circle cx="162.6" cy="50.7" r=".51"/>
<circle cx="180.4" cy="50.7" r=".51"/>
<circle cx="190.6" cy="76.1" r=".51"/>
<circle cx="190.6" cy="78.6" r=".51"/>
<circle cx="190.6" cy="81.2" r=".51"/>
<circle cx="190.6" cy="83.7" r=".51"/>
<circle cx="190.6" cy="86.3" r=".51"/>
<circle cx="106.8" cy="63.4" r=".51"/>
<circle cx="61.1" cy="68.5" r=".51"/>
<circle cx="109.3" cy="109.1" r=".51"/>
<circle cx="109.3" cy="91.3" r=".51"/>
<circle cx="111.8" cy="50.7" r=".51"/>
<circle cx="106.8" cy="50.7" r=".51"/>
<circle cx="61.1" cy="53.3" r=".51"/>
<circle cx="231.2" cy="50.7" r=".51"/>
</g>
<text font-size="7.2" fill="#808000" x="239.7" y="22.8">Edison</text>
<text font-size="2.7" x="139" y="200.9">4</text>
<g font-size="2.5" fill="#808080">
<text x="228.7" y="34">VCC</text>
<text x="43.3" y="46.6">VCC</text>
<text x="71.2" y="47.7">SW2</text>
<text x="119.5" y="47.7">VR1</text>
<text x="172.8" y="44.1">VCC</text>
<text x="229.7" y="46.9" transform="rotate(-90 229.7 46.9)">R17</text>
<text x="234.5" y="46.9" transform="rotate(-90 234.5 46.9)">10kΩ</text>
<text x="50.9" y="50.7">J14</text>
<text x="25.5" y="58.3">SOLDERJUMPERTRACE</text>
<text x="105.5" y="59.3" transform="rotate(-90 105.5 59.3)">C28</text>
<text x="109.8" y="59.9" transform="rotate(-90 109.8 59.9)">10uF</text>
<text x="161.4" y="59.3" transform="rotate(-90 161.4 59.3)">C30</text>
<text x="165.7" y="59.9" transform="rotate(-90 165.7 59.9)">22uF</text>
<text x="179.1" y="59.3" transform="rotate(-90 179.1 59.3)">C20</text>
<text x="59.6" y="62.1" transform="rotate(-90 59.6 62.1)">R25</text>
<text x="64.4" y="62.1" transform="rotate(-90 64.4 62.1)">1MΩ</text>
<text x="71.2" y="60.6">SIP3240X</text>
<text x="119.5" y="63.2">TPS62086</text>
<text x="183.5" y="60.6" transform="rotate(-90 183.5 60.6)">100nF</text>
<text x="185.5" y="61.9">VCC</text>
<text x="91" y="71">GND</text>
<text x="103.7" y="71">GND</text>
<text x="159.5" y="71">GND</text>
<text x="177.3" y="71">GND</text>
<text x="71.2" y="84.7">VCC</text>
<text x="106.8" y="84.7">VCC</text>
<text x="187.5" y="93.9">GND</text>
<text x="67.4" y="101.2" transform="rotate(-90 67.4 101.2)">100nF</text>
<text x="71.7" y="100" transform="rotate(-90 71.7 100)">C21</text>
<text x="113.1" y="101.2" transform="rotate(-90 113.1 101.2)">100nF</text>
<text x="117.4" y="100" transform="rotate(-90 117.4 100)">C24</text>
<text x="98.5" y="105.8">U7</text>
<text x="65.6" y="109.1">GND</text>
<text x="111.3" y="109.1">GND</text>
<text x="134.7" y="124">J13</text>
<text x="79.6" y="137">TXS0108EVQFN20</text>
<text x="23" y="140.6">VCC</text>
<text x="52.2" y="142.9">1kΩ</text>
<text x="52.2" y="138.1">R7</text>
<text x="70.6" y="139.6">GND</text>
<text x="52.2" y="145.7">R6</text>
<text x="28.7" y="154.3">D3</text>
<text x="52.2" y="150.5">1kΩ</text>
<text x="44.3" y="156.8" transform="rotate(-90 44.3 156.8)">R5</text>
<text x="49.1" y="158.1" transform="rotate(-90 49.1 158.1)">1kΩ</text>
<text x="42.7" y="167.5">GND</text>
</g>
<g font-size="2.5" fill="#808000">
<text x="119.5" y="40.6">5v to 3v3 converter</text>
<text x="25.5" y="60.9">Cut to measure current draw</text>
<text x="81.4" y="99">IO Level Conversion</text>
<text x="139.8" y="101.4">Ye-Sheng suggests CS1 is a better</text>
<text x="139.8" y="104">choice for software reasons</text>
<text x="198.2" y="124.4">Unused</text>
<text x="50.9" y="159.9">DNP after testing to save power</text>
</g>
<g font-size="2.1" fill="#808080">
<text x="67.7" y="52.9">3</text>
<text x="76.9" y="51.5">VLOAD</text>
<text x="88.8" y="50.4">1</text>
<text x="115.9" y="50.4">7</text>
<text x="115.9" y="52.9">1</text>
<text x="121.8" y="51.5">VIN</text>
<text x="129" y="51.5">SW</text>
<text x="137" y="50.4">6</text>
<text x="137" y="52.9">4</text>
<text x="194.1" y="50.4">2</text>
<text x="194.1" y="52.9">4</text>
<text x="198" y="51.5">VSYS</text>
<text x="213.2" y="51.5">PWRBTN#</text>
<text x="226.5" y="50.4">17</text>
<text x="226.5" y="52.9">36</text>
<text x="67.7" y="55.4">4</text>
<text x="73.6" y="54">VSUPP</text>
<text x="73.6" y="56.6">EN</text>
<text x="79.3" y="56.6">GND</text>
<text x="88.8" y="55.4">2*2</text>
<text x="115.9" y="58">5</text>
<text x="121.8" y="54">EN</text>
<text x="121.8" y="59.1">GND</text>
<text x="127.9" y="54">VOS</text>
<text x="129.2" y="59.1">PG</text>
<text x="129.6" y="56.6">FB</text>
<text x="137" y="55.4">3</text>
<text x="137" y="58">2</text>
<text x="192.9" y="58">14</text>
<text x="194.1" y="55.4">6</text>
<text x="198" y="54">VSYS</text>
<text x="198" y="56.6">VSYS</text>
<text x="198" y="59.1">DCIN</text>
<text x="209.6" y="54">RESET_OUT#</text>
<text x="213.1" y="59.1">FW_RCVR</text>
<text x="226.5" y="58">69</text>
<text x="192.9" y="63.1">10</text>
<text x="194.1" y="60.5">8</text>
<text x="198" y="61.6">3.3V</text>
<text x="198" y="64.2">3.3V</text>
<text x="210" y="61.6">RCVR_MODE</text>
<text x="226.5" y="65.6">67</text>
<text x="226.5" y="60.5">31</text>
<text x="192.9" y="68.1">12</text>
<text x="198" y="69.2">1.8V</text>
<text x="205.6" y="66.7">OSC_CLK_OUT_0</text>
<text x="194.1" y="73.2">1</text>
<text x="194.1" y="75.7">5</text>
<text x="198" y="74.3">GND</text>
<text x="198" y="76.9">GND</text>
<text x="210.2" y="74.3">V_VAT_BKUP</text>
<text x="226.5" y="73.2">23</text>
<text x="192.9" y="80.8">11</text>
<text x="192.9" y="83.4">13</text>
<text x="194.1" y="78.3">9</text>
<text x="198" y="79.4">GND</text>
<text x="198" y="81.9">GND</text>
<text x="207.7" y="79.4">MSIC_SLP_CLK</text>
<text x="226.5" y="78.3">7</text>
<text x="192.9" y="85.9">15</text>
<text x="198" y="84.5">GND</text>
<text x="198" y="87">GND</text>
<text x="76.7" y="113.8">18</text>
<text x="76.7" y="111.3">20</text>
<text x="76.7" y="108.8">19</text>
<text x="83.7" y="112.4">B1</text>
<text x="83.7" y="109.9">VCCB</text>
<text x="93.5" y="109.9">VCCA</text>
<text x="96.7" y="112.4">A1</text>
<text x="104" y="108.8">2</text>
<text x="104" y="111.3">1</text>
<text x="104" y="113.8">3</text>
<text x="142.1" y="113.8">57</text>
<text x="142.1" y="111.3">59</text>
<text x="147.2" y="112.4">GP114_SPI_2_RXD</text>
<text x="76.7" y="118.9">16</text>
<text x="76.7" y="116.4">17</text>
<text x="83.7" y="117.5">B3</text>
<text x="83.7" y="115">B2</text>
<text x="96.7" y="115">A2</text>
<text x="96.7" y="117.5">A3</text>
<text x="104" y="116.4">4</text>
<text x="104" y="118.9">5</text>
<text x="142.1" y="118.9">53</text>
<text x="142.1" y="116.4">55</text>
<text x="147.2" y="117.5">GP109_SPI_2_CLK</text>
<text x="147.2" y="115">GP115_SPI_2_TXD</text>
<text x="76.7" y="121.5">15</text>
<text x="76.7" y="124">14</text>
<text x="83.7" y="120">B4</text>
<text x="83.7" y="122.6">B5</text>
<text x="83.7" y="125.1">B6</text>
<text x="96.7" y="120">A4</text>
<text x="96.7" y="122.6">A5</text>
<text x="96.7" y="125.1">A6</text>
<text x="104" y="121.5">6</text>
<text x="104" y="124">7</text>
<text x="142.1" y="121.5">51</text>
<text x="147.2" y="122.6">GP111_SPI_2_FS1</text>
<text x="147.2" y="120">GP110_SPI_2_FS0</text>
<text x="225.9" y="124">43</text>
<text x="231" y="125.1">GP20_I2C_1_SDA</text>
<text x="74.6" y="131.6">11*2</text>
<text x="76.7" y="126.5">13</text>
<text x="76.7" y="129.1">12</text>
<text x="83.7" y="127.7">B7</text>
<text x="83.7" y="130.2">B8</text>
<text x="96.7" y="127.7">A7</text>
<text x="96.7" y="130.2">A8</text>
<text x="104" y="131.6">10</text>
<text x="104" y="126.5">8</text>
<text x="104" y="129.1">9</text>
<text x="225.9" y="126.5">41</text>
<text x="231" y="127.7">GP19_I2C_1_SCL</text>
<text x="83.7" y="132.7">GND</text>
<text x="96.2" y="132.7">OE</text>
<text x="134.5" y="141.8">45</text>
<text x="134.5" y="139.2">47</text>
<text x="139.6" y="142.9">GP27_I2C_6_SCL</text>
<text x="139.6" y="140.3">GP28_I2C_6_SDA</text>
<text x="192.9" y="141.8">54</text>
<text x="192.9" y="139.2">56</text>
<text x="198" y="142.9">GP41_I2S_2_FS</text>
<text x="198" y="140.3">GP43_I2S_2_TXD</text>
<text x="225.9" y="139.2">64</text>
<text x="225.9" y="141.8">68</text>
<text x="231" y="140.3">GP82_SD_0_DAT2</text>
<text x="231" y="142.9">GP83_SD_0_DAT3</text>
<text x="27.1" y="146.9">1</text>
<text x="36.7" y="148">G</text>
<text x="37" y="145.4">B</text>
<text x="192.9" y="146.9">50</text>
<text x="192.9" y="144.3">52</text>
<text x="198" y="148">GP42_I2S_2_RXD</text>
<text x="198" y="145.4">GP40_I2S_2_CLK</text>
<text x="225.9" y="144.3">62</text>
<text x="231" y="145.4">GP79_SD_0_CMD</text>
<text x="36.9" y="150.5">R</text>
<text x="134.5" y="154.5">39</text>
<text x="139.6" y="155.6">GP183_PWM3</text>
<text x="225.9" y="151.9">58</text>
<text x="231" y="153">GP78_SD_0_CLK</text>
<text x="134.5" y="159.5">33</text>
<text x="134.5" y="157">37</text>
<text x="139.6" y="160.7">GP13_PWM1</text>
<text x="139.6" y="158.1">GP182_PWM2</text>
<text x="192.9" y="159.5">65</text>
<text x="198" y="160.7">GP128_UART_1_CTS</text>
<text x="225.9" y="157">66</text>
<text x="225.9" y="159.5">70</text>
<text x="231" y="158.1">GP80_SD_0_DAT0</text>
<text x="231" y="160.7">GP81_SD_0_DAT1</text>
<text x="134.5" y="167.2">48</text>
<text x="134.5" y="162.1">35</text>
<text x="139.6" y="163.2">GP12_PWM0</text>
<text x="192.9" y="167.2">46</text>
<text x="192.9" y="164.6">61</text>
<text x="192.9" y="162.1">63</text>
<text x="198" y="165.7">GP130_UART_1_RX</text>
<text x="198" y="163.2">GP129_UART_1_RTS</text>
<text x="225.9" y="162.1">60</text>
<text x="225.9" y="167.2">44</text>
<text x="231" y="163.2">GP77_SD_0_CD#</text>
<text x="134.5" y="172.2">34</text>
<text x="134.5" y="169.7">42</text>
<text x="139.6" y="173.4">GP49</text>
<text x="139.6" y="170.8">GP15</text>
<text x="139.6" y="168.3">GP14</text>
<text x="198" y="168.3">GP131_UART_1_TX</text>
<text x="231" y="168.3">GP84_SD_0_CLK_FB</text>
<text x="134.5" y="179.9">28</text>
<text x="134.5" y="177.3">30</text>
<text x="134.5" y="174.8">32</text>
<text x="139.6" y="178.4">GP47</text>
<text x="139.6" y="175.9">GP48</text>
<text x="134.5" y="184.9">25</text>
<text x="134.5" y="182.4">26</text>
<text x="139.6" y="183.5">GP45</text>
<text x="139.6" y="181">GP46</text>
<text x="134.5" y="187.5">24</text>
<text x="139.6" y="188.6">GP44</text>
<text x="139.6" y="186.1">GP165</text>
</g>
<g font-size="1.8" fill="#808080">
<text x="195.7" y="46.9">E_1_BASIC</text>
<text x="146.7" y="48.9">0.47uH</text>
<text x="150.5" y="52.5">L1</text>
<text x="235" y="51.3">EDISON_PWRBTN/3.6E</text>
<text x="195.7" y="91.3">Basic Connections</text>
<text x="144.9" y="107.8">E_1_SPI</text>
<text x="228.7" y="120.5">E_1_I2C_1</text>
<text x="144.9" y="126.9">SPI 2</text>
<text x="228.7" y="132">I2C 1</text>
<text x="137.3" y="135.8">E_1_I2C_6</text>
<text x="195.7" y="135.8">E_1_I2S</text>
<text x="228.7" y="135.8">E_1_SD</text>
<text x="137.3" y="147.2">I2C 6</text>
<text x="137.3" y="151">GPIO</text>
<text x="195.7" y="152.3">I2S 2</text>
<text x="195.7" y="156.1">E_1_UART_1</text>
<text x="195.7" y="172.6">UART 1</text>
<text x="228.7" y="172.6">SD</text>
<text x="137.3" y="192.9">E_1_GPIO</text>
</g>
<g font-size="1.4" fill="#808080">
<text x="227.4" y="35.2">LINUX_3V3</text>
<text x="42.1" y="47.9">LINUX (5V)</text>
<text x="171.5" y="45.4">LINUX_3V3</text>
<text x="184.2" y="63.2">LINUX_1V8</text>
<text x="70" y="86">LINUX_3V3</text>
<text x="105.5" y="86">LINUX_1V8</text>
<text x="21.7" y="141.9">LINUX_3V3</text>
<text x="22.7" y="156.1">SML-LX0404SIUPGUSB</text>
</g>
</svg>
